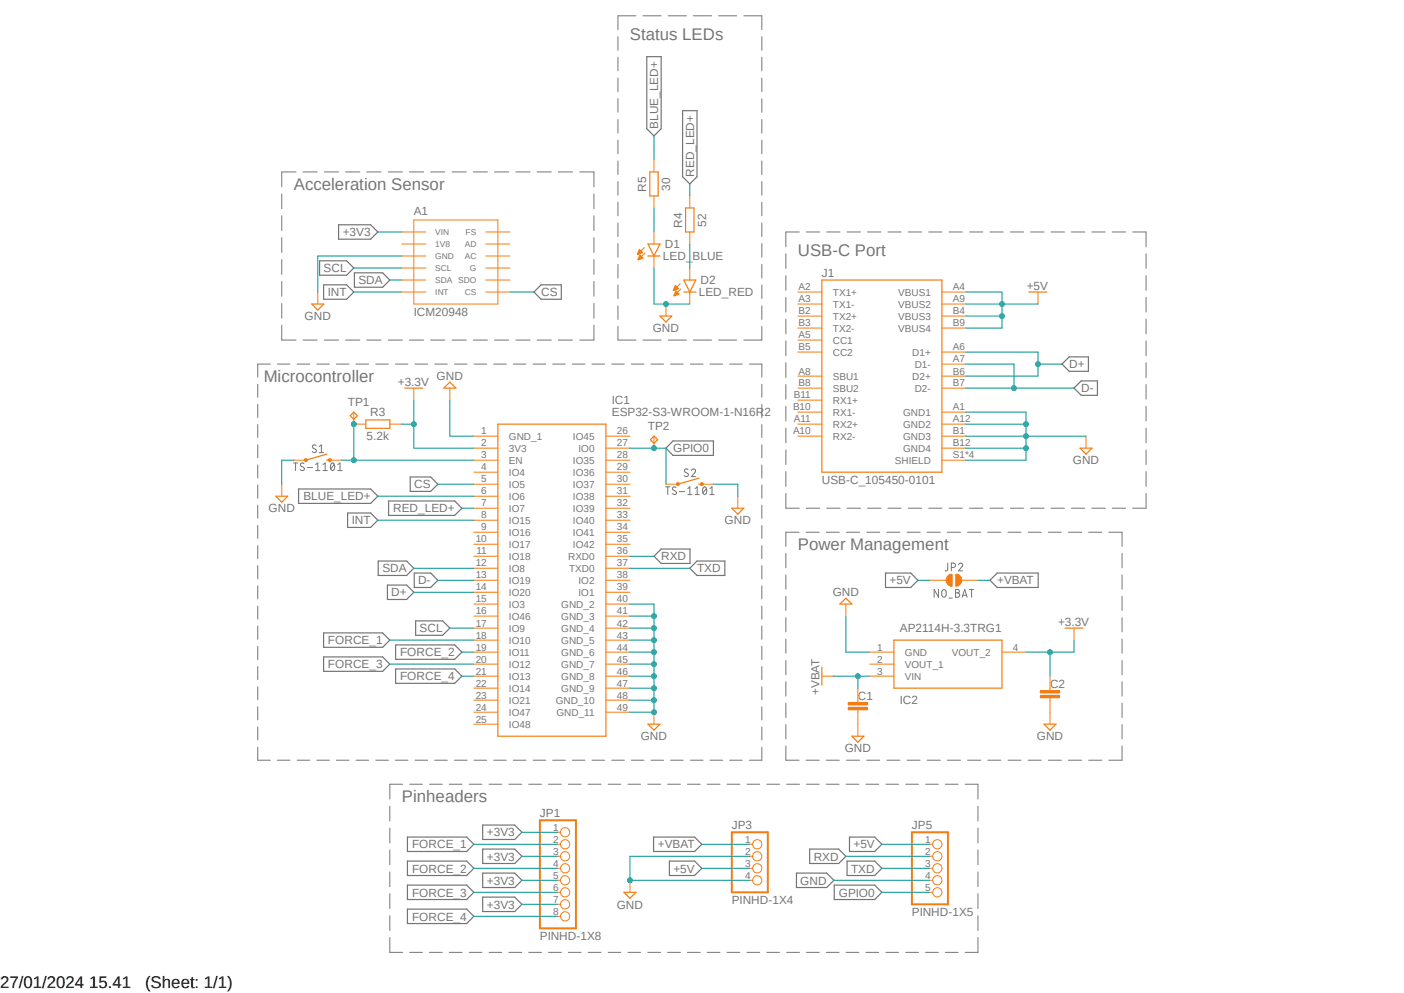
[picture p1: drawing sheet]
<svg xmlns="http://www.w3.org/2000/svg" width="297mm" height="210mm" viewBox="0 0 297 210" stroke-linecap="round" stroke-linejoin="round" font-family="sans-serif">
<path d="M54.4 3.3l188.2 198.2M242.6 3.3l-188.2 198.2" fill="none" stroke="#fff" stroke-width=".21"/>
<g fill="none" stroke="#757575" stroke-width=".21">
<path d="M130.7 7.7v2.9M130.7 12.1v2.9M130.7 16.5v2.9M134.5 3.3h-3.8v3M136 3.3h3.9M141.4 3.3h3.8M146.7 3.3h3.8M152 3.3h3.8M157.4 3.3h3.8v3M161.2 7.7v2.9M161.2 12.1v2.9M161.2 16.5v2.9"/>
<path d="M62.6 36.4h-3v3.1M64.1 36.4h3M68.6 36.4h3M73.1 36.4h3M77.6 36.4h3M82.1 36.4h3M86.6 36.4h3M91.1 36.4h3M95.6 36.4h3M100.1 36.4h3M104.6 36.4h3M109.1 36.4h3"/>
<path d="M113.6 36.4h3M118.1 36.4h3M122.6 36.4h3v3.1M130.7 20.9v2.8M130.7 25.3v2.9M130.7 29.6v2.9M130.7 34v2.9M130.7 38.4v2.9M161.2 20.9v2.8M161.2 25.3v2.9M161.2 29.6v2.9M161.2 34v2.9"/>
<path d="M161.2 38.4v2.9M59.6 41v3.2M59.6 45.6v3.2M59.6 50.2v3.2M59.6 54.9v3.1M59.6 59.5v3.2M125.6 41v3.2M125.6 45.6v3.2M125.6 50.2v3.2M125.6 54.9v3.1M125.6 59.5v3.2M130.7 42.8v2.8"/>
<path d="M130.7 47.2v2.8M130.7 51.5v2.9M130.7 55.9v2.9M161.2 42.8v2.8M161.2 47.2v2.8M161.2 51.5v2.9M161.2 55.9v2.9M166.2 53.7v3.1M166.2 58.3v3.1M169.1 49.1h-2.9v3.1M170.6 49.1h2.8M174.9 49.1h2.8"/>
<path d="M179.2 49.1h2.8M183.5 49.1h2.9M187.8 49.1h2.8M192.2 49.1h2.7M196.5 49.1h2.8M200.8 49.1h2.8M205.1 49.1h2.8M209.4 49.1h2.8M213.7 49.1h2.8M218 49.1h2.9M222.3 49.1h2.9M226.7 49.1h2.8"/>
<path d="M231 49.1h2.8M235.3 49.1h2.8M239.6 49.1h2.8v3.1M242.4 53.7v3.1M242.4 58.3v3.1M57.2 77h-2.7v2.8M58.7 77h2.6M59.6 64.2v3.1M59.6 68.8v3.1h3M62.9 77h2.6M64.1 71.9h3M67 77h2.7"/>
<path d="M68.6 71.9h3M71.2 77h2.6M73.1 71.9h3M75.3 77h2.7M77.6 71.9h3M79.5 77h2.7M82.1 71.9h3M83.7 77h2.6M86.6 71.9h3M87.8 77h2.7M91.1 71.9h3M91.9 77h2.7"/>
<path d="M95.6 71.9h3M96.1 77h2.7M100.1 71.9h3M100.3 77h2.7M104.4 77h2.7M104.6 71.9h3M108.6 77h2.7M109.1 71.9h3M112.8 77h2.6M113.6 71.9h3M116.9 77h2.7M118.1 71.9h3"/>
<path d="M121.1 77h2.6M125.2 77h2.7M125.6 68.8v3.1h-3M125.6 64.2v3.1M129.4 77h2.7M130.7 69v2.9h3.8M130.7 60.3v2.9M130.7 64.7v2.9M133.6 77h2.6M136 71.9h3.9M137.7 77h2.7M141.4 71.9h3.8"/>
<path d="M141.9 77h2.6M146 77h2.7M146.7 71.9h3.8M150.2 77h2.7M152 71.9h3.8M154.3 77h2.7M158.5 77h2.7v2.8M161.2 69v2.9h-3.8M161.2 60.3v2.9M161.2 64.7v2.9M166.2 62.9v3.1M166.2 67.5v3.1"/>
<path d="M166.2 72.1v3.1M166.2 76.7v3.1M242.4 62.9v3.1M242.4 67.5v3.1M242.4 72.1v3.1M242.4 76.7v3.1M54.5 81.3v2.7M54.5 85.5v2.8M54.5 89.8v2.7M54.5 94.1v2.7M54.5 98.3v2.8M62.1 97.9h.9"/>
<path d="M62.5 97.9v1.6M64.3 98l-.2-.1a.4 .4 0 0 0-.5 .2 .4 .4 0 0 0 .1 .5l.5 .2a.37 .37 0 0 1 .2 .4 .37 .37 0 0 1-.3 .3l-.6-.2M65 98.9h1.1M66.8 98.3l.4-.4v1.6M66.8 99.5h.9M66.8 94.2l-.2-.1a.39 .39 0 0 0-.5 .2 .39 .39 0 0 0 .2 .5l.5 .2a.37 .37 0 0 1 .1 .5 .37 .37 0 0 1-.4 .2l-.5-.2M67.5 94.4l.5-.3v1.6M67.5 95.7h1M68.3 99.5h1M68.3 98.3l.5-.4v1.6M70.1 98l.3-.1a.93 .93 0 0 1 0 1.6 1.02 1.02 0 0 1-.3-1.5zM70.7 98.3l-.7 .8"/>
<path d="M71.5 99.5h.9M71.5 98.3l.4-.4v1.6M145.5 99.3l-.1-.1a.4 .4 0 0 0-.6 .1 .4 .4 0 0 0 .1 .6l.6 .2a.37 .37 0 0 1 .1 .4 .37 .37 0 0 1-.3 .3l-.6-.2M146.3 99.5a.44 .44 0 0 1 .6-.3 .44 .44 0 0 1 .1 .7l-.7 .9h.9M161.2 81.3v2.7M161.2 85.5v2.8M161.2 89.8v2.7M161.2 94.1v2.7M161.2 98.3v2.8M166.2 81.3v3.1M166.2 85.9v3.1M166.2 90.6v3"/>
<path d="M166.2 95.2v3.1M166.2 99.7v3.2M242.4 81.3v3.1M242.4 85.9v3.1M242.4 90.6v3M242.4 95.2v3.1M242.4 99.7v3.2M54.5 102.6v2.8M54.5 106.8v2.8M54.5 111.1v2.8M54.5 115.4v2.8M54.5 119.6v2.8"/>
<path d="M140.8 103h.9M141.3 103v1.6M143 103.1a.38 .38 0 0 0-.6 0 .38 .38 0 0 0 .1 .5l.5 .5v.3a.55 .55 0 0 1-.8 0M143.7 104h1.1M145.5 103.3l.4-.3v1.6M145.5 104.6h.9M147.1 104.6h.9M147.1 103.3l.4-.3v1.6M148.9 103h.2a.96 .96 0 0 1 0 1.6 .98 .98 0 0 1-.2-1.6zM149.4 103.3l-.7 .9M150.2 104.6h.9M150.2 103.3l.4-.3v1.6"/>
<path d="M161.2 102.6v2.8M161.2 106.8v2.8M161.2 111.1v2.8M161.2 115.4v2.8M161.2 119.6v2.8M166.2 104.4v3.1h2.9M166.2 117.1v3M169 112.6h-2.8v3M170.5 112.6h2.8M170.6 107.5h2.8M174.8 112.6h2.7M174.9 107.5h2.8"/>
<path d="M179.1 112.6h2.7M179.2 107.5h2.8M183.3 112.6h2.8M183.5 107.5h2.9M187.6 112.6h2.8M187.8 107.5h2.8M191.9 112.6h2.7M192.2 107.5h2.7M196.1 112.6h2.8M196.5 107.5h2.8M200.4 112.6h2.8M200.5 119.1v1.3a.4 .4 0 0 1-.6 .3"/>
<path d="M200.8 107.5h2.8M202.8 119.5a.43 .43 0 0 1 .6-.4 .43 .43 0 0 1 .1 .7l-.7 .9h.9M204.7 112.6h2.8M205.1 107.5h2.8M209 112.6h2.7M209.4 107.5h2.8M213.2 112.6h2.8M213.7 107.5h2.8M217.5 112.6h2.8M218 107.5h2.9M221.8 112.6h2.7M222.3 107.5h2.9"/>
<path d="M226 112.6h2.8M226.7 107.5h2.8M230.3 112.6h2.8M231 107.5h2.8M234.6 112.6h2.8v3M235.3 107.5h2.8M237.4 117.1v3M242.4 104.4v3.1h-2.8M54.5 123.9v2.8M54.5 128.2v2.7M54.5 132.4v2.8M54.5 136.7v2.8"/>
<path d="M161.2 123.9v2.8M161.2 128.2v2.7M161.2 132.4v2.8M161.2 136.7v2.8M166.2 121.6v3M166.2 126.1v3M166.2 130.6v3M166.2 135.2v3M166.2 139.7v3M198.5 124.7v1.6l-.9-1.6v1.6M199.5 124.8a.47 .47 0 0 1 .7 .3v.8a.47 .47 0 0 1-.5 .4 .47 .47 0 0 1-.5-.4v-.8zM200.7 126.5h.8"/>
<path d="M201.3 120h.4a.47 .47 0 0 0 .5-.5 .47 .47 0 0 0-.5-.4h-.4v1.6M202.1 124.7h.5a.36 .36 0 0 1 .3 .3 .36 .36 0 0 1-.3 .4 .47 .47 0 0 1 .4 .5 .47 .47 0 0 1-.4 .4h-.5zM202.1 125.4h.5M203.5 126.3l.6-1.6 .5 1.6M203.7 125.9h.8M205.1 124.7h.9M205.5 124.7v1.6M237.4 121.6v3M237.4 126.1v3M237.4 130.6v3M237.4 135.2v3M237.4 139.7v3"/>
<path d="M54.5 158v2.8h2.7M54.5 141v2.7M54.5 145.2v2.8M54.5 149.5v2.8M54.5 153.8v2.7M161.2 141v2.7M161.2 145.2v2.8M161.2 149.5v2.8M161.2 153.8v2.7M161.2 158v2.8h-2.7M166.2 144.2v3M166.2 148.7v3.1"/>
<path d="M166.2 153.2v3.1M166.2 157.8v3h2.8M237.4 157.8v3h-2.8M237.4 144.2v3M237.4 148.7v3.1M237.4 153.2v3.1M58.7 160.8h2.6M62.9 160.8h2.6M67 160.8h2.7M71.2 160.8h2.6M75.3 160.8h2.7M79.5 160.8h2.7"/>
<path d="M82.5 170.5v3.2M82.5 175.1v3.2M82.5 179.7v3.2M83.7 160.8h2.6M85.2 165.9h-2.7v3.1M86.7 165.9h2.7M87.8 160.8h2.7M90.8 165.9h2.8M91.9 160.8h2.7M95 165.9h2.7M96.1 160.8h2.7M99.3 165.9h2.6"/>
<path d="M100.3 160.8h2.7M103.5 165.9h2.6M104.4 160.8h2.7M107.7 165.9h2.7M108.6 160.8h2.7M111.8 165.9h2.8M112.8 160.8h2.6M116 165.9h2.7M116.9 160.8h2.7M120.2 165.9h2.7M121.1 160.8h2.6M124.4 165.9h2.7"/>
<path d="M125.2 160.8h2.7M128.7 165.9h2.6M129.4 160.8h2.7M132.8 165.9h2.7M133.6 160.8h2.6M137 165.9h2.7M137.7 160.8h2.7M141.2 165.9h2.7M141.9 160.8h2.6M145.4 165.9h2.7M146 160.8h2.7M149.6 165.9h2.7"/>
<path d="M150.2 160.8h2.7M153.8 165.9h2.7M154.3 160.8h2.7M158 165.9h2.7M162.2 165.9h2.7M166.4 165.9h2.7M170.5 160.8h2.8M170.6 165.9h2.7M174.8 160.8h2.7M174.8 165.9h2.7M179 165.9h2.7M179.1 160.8h2.7"/>
<path d="M183.2 165.9h2.7M183.3 160.8h2.8M187.4 165.9h2.7M187.6 160.8h2.8M191.6 165.9h2.7M191.9 160.8h2.7M195.8 165.9h2.7M196.1 160.8h2.8M200 165.9h2.7M200.4 160.8h2.8M204.2 165.9h2.7v3.1M204.7 160.8h2.8"/>
<path d="M206.9 170.5v3.2M206.9 175.1v3.2M206.9 179.7v3.2M209 160.8h2.7M213.2 160.8h2.8M217.5 160.8h2.8M221.8 160.8h2.7M226 160.8h2.8M230.3 160.8h2.8M82.5 198.3v3.1h2.7M82.5 184.4v3.1M82.5 189v3.2"/>
<path d="M82.5 193.7v3.1M206.9 198.3v3.1h-2.7M206.9 184.4v3.1M206.9 189v3.2M206.9 193.7v3.1M86.7 201.4h2.7M90.8 201.4h2.8M95 201.4h2.7M99.3 201.4h2.6M103.5 201.4h2.6M107.7 201.4h2.7M111.8 201.4h2.8"/>
<path d="M116 201.4h2.7M120.2 201.4h2.7M124.4 201.4h2.7M128.7 201.4h2.6M132.8 201.4h2.7M137 201.4h2.7M141.2 201.4h2.7M145.4 201.4h2.7M149.6 201.4h2.7M153.8 201.4h2.7M158 201.4h2.7M162.2 201.4h2.7"/>
<path d="M166.4 201.4h2.7M170.6 201.4h2.7M174.8 201.4h2.7M179 201.4h2.7M183.2 201.4h2.7M187.4 201.4h2.7M191.6 201.4h2.7M195.8 201.4h2.7M200 201.4h2.7"/>
</g>
<g fill="none" stroke="#757575" stroke-width=".25">
<path d="M136.8 12h3.1v15.2l-1.6 1.5-1.5-1.5zM144.4 23.4h3v14l-1.5 1.5-1.5-1.5zM67.6 55.2h5.7l1.5 1.5-1.5 1.5h-5.7zM71.6 47.5h6.8l1.5 1.6-1.5 1.5h-6.8zM75 57.7h5.9l1.6 1.5-1.6 1.5h-5.9zM68.5 60.2h4.8l1.5 1.6-1.5 1.5h-4.8zM112.9 61.8l1.6-1.6h4.2v3.1h-4.2zM224.7 77l1.5-1.5h4.1v3h-4.1zM142.4 93.3h8.5v3h-8.5l-1.5-1.5zM227.2 82.1l1.5-1.5h3.5v3h-3.5zM63.2 103.4h15.2l1.5 1.5-1.5 1.6h-15.2zM73.5 108.5h4.9l1.5 1.5-1.5 1.5h-4.9z"/>
<path d="M80 118.7h6l1.5 1.5-1.5 1.5h-6zM82.2 106h14l1.5 1.5-1.5 1.5h-14zM86.8 100.9h4.3l1.5 1.5-1.5 1.5h-4.3zM138.3 117.6l1.6-1.5h6.1v3.1h-6.1zM68.5 133.9h12.4l1.6 1.5-1.6 1.5h-12.4zM68.5 138.9h12.4l1.6 1.6-1.6 1.5h-12.4zM82 123.7h4l1.5 1.6-1.5 1.5h-4zM83.7 136.4h12.5l1.5 1.5-1.5 1.5h-12.5zM87.6 121.2h3.5l1.5 1.5-1.5 1.5h-3.5zM87.9 131.3h5.7l1.6 1.5-1.6 1.6h-5.7zM145.9 120.2l1.5-1.5h5.9v3h-5.9zM187.3 121.2h5.4l1.5 1.5-1.5 1.5h-5.4z"/>
<path d="M209.4 122.7l1.5-1.5h8.7v3h-8.7zM83.7 141.5h12.5l1.5 1.5-1.5 1.5h-12.5zM86.2 177h12.5l1.5 1.6-1.5 1.5h-12.5zM102.1 179.6h6.8l1.5 1.5-1.5 1.5h-6.8zM102.1 174.5h6.8l1.5 1.5-1.5 1.5h-6.8zM138.3 177h8.6l1.6 1.6-1.6 1.5h-8.6zM171.3 179.6h6.1l1.5 1.5-1.5 1.5h-6.1zM179.7 177h5.3l1.6 1.6-1.6 1.5h-5.3zM86.2 182.1h12.5l1.5 1.5-1.5 1.6h-12.5zM86.2 187.2h12.5l1.5 1.5-1.5 1.5h-12.5zM86.2 192.3h12.5l1.5 1.5-1.5 1.5h-12.5zM102.1 184.7h6.8l1.5 1.5-1.5 1.5h-6.8z"/>
<path d="M102.1 189.7h6.8l1.5 1.6-1.5 1.5h-6.8zM141.6 182.1h5.3l1.6 1.5-1.6 1.6h-5.3zM168.5 184.7h6.4l1.5 1.5-1.5 1.5h-6.4zM176.5 187.2h8.5l1.6 1.5-1.6 1.5h-8.5zM179.2 182.1h5.8l1.6 1.5-1.6 1.6h-5.8z"/>
</g>
<path d="M217.7 61.8h3.8M69.1 97.3h.7M69.1 96.1l-4.4 1.2M85.6 82.1h3.9M95.2 80.8l1.2 1.3h-2.5zM105.3 89.7h22.9v66h-22.9zM228.5 94.8h2.5l-1.3 1.3zM177.7 127.8l1.2-1.3 1.3 1.3zM189.1 135.4h22.9v10.1h-22.9zM225.3 132.8h3.8M137.1 153.2h2.5l-1.3 1.2zM173.9 141.1v3.8" fill="none" stroke="#f57c10" stroke-width=".25"/>
<g fill="none" stroke="#f57c10" stroke-width=".21">
<path d="M219.6 61.8v2.5M87.5 82.1v2.5M95.2 82.1v2.5M100.2 92.2h5.1M100.2 94.8h5.1M100.2 97.3h5.1M100.2 99.9h5.1M128.2 92.2h5.1M128.2 94.8h5.1M128.2 97.3h5.1M128.2 99.9h5.1M229.7 92.2v2.6"/>
<path d="M100.2 102.4h5.1M100.2 104.9h5.1M100.2 107.5h5.1M100.2 110h5.1M100.2 112.6h5.1M100.2 115.1h5.1M100.2 117.6h5.1M128.2 102.4h5.1M128.2 104.9h5.1M128.2 107.5h5.1M128.2 110h5.1M128.2 112.6h5.1"/>
<path d="M128.2 115.1h5.1M128.2 117.6h5.1M100.2 120.2h5.1M100.2 122.7h5.1M100.2 125.3h5.1M100.2 127.8h5.1M100.2 130.3h5.1M100.2 132.8h5.1M100.2 135.4h5.1M100.2 137.9h5.1M128.2 120.2h5.1M128.2 122.7h5.1"/>
<path d="M128.2 125.3h5.1M128.2 127.8h5.1M128.2 130.3h5.1M128.2 132.8h5.1M128.2 135.4h5.1M128.2 137.9h5.1M178.9 127.8v2.5M184 137.9h5.1M212 137.9h5M227.2 132.8v2.6M100.2 140.5h5.1M100.2 143h5.1"/>
<path d="M100.2 145.5h5.1M100.2 148.1h5.1M100.2 150.6h5.1M100.2 153.2h5.1M128.2 140.5h5.1M128.2 143h5.1M128.2 145.5h5.1M128.2 148.1h5.1M128.2 150.6h5.1M138.3 150.6v2.6M173.9 143h2.5M184 140.5h5.1"/>
<path d="M184 143h5.1"/>
</g>
<path d="M64.5 97.1h.4v.4l-.2 .2-.2-.2-.2-.2z" fill-rule="evenodd" fill="#f57c10"/>
<path d="M64.5 97.1h.4v.4l-.2 .2-.2-.2-.2-.2z" fill="none" stroke="#f57c10" stroke-width=".21"/>
<path d="M69.6 97.1h.4v.4l-.2 .2-.2-.2-.2-.2z" fill-rule="evenodd" fill="#f57c10"/>
<path d="M62.1 97.3h2.6M69.6 97.1h.4v.4l-.2 .2-.2-.2-.2-.2zM69.8 97.3h2.5M74.8 89.7h2.6M82.5 89.7h2.5M59.6 102.4v2.5" fill="none" stroke="#f57c10" stroke-width=".21"/>
<path d="M77.4 88.8h5.1v1.8h-5.1zM58.3 104.9h2.6l-1.3 1.3z" fill="none" stroke="#f57c10" stroke-width=".25"/>
<path d="M179.5 149.6h4v.5h-4z" fill-rule="evenodd" fill="#f57c10"/>
<path d="M179.5 149.6h4v.5h-4z" fill="none" stroke="#f57c10" stroke-width=".21"/>
<path d="M179.5 148.6h4v.5h-4z" fill-rule="evenodd" fill="#f57c10"/>
<path d="M179.5 148.6h4v.5h-4zM181.5 145.5v3.1M181.5 150.1v3.1" fill="none" stroke="#f57c10" stroke-width=".21"/>
<path d="M220.1 147.1h4.1v.5h-4.1z" fill-rule="evenodd" fill="#f57c10"/>
<path d="M220.1 147.1h4.1v.5h-4.1z" fill="none" stroke="#f57c10" stroke-width=".21"/>
<path d="M220.1 146h4.1v.6h-4.1z" fill-rule="evenodd" fill="#f57c10"/>
<g fill="none" stroke="#f57c10" stroke-width=".21">
<path d="M181.5 153.2v2.5M220.1 146h4.1v.6h-4.1zM222.1 143v3M222.1 147.6v5.6M158.6 178.6h.6M133.3 186.2v2.5M158.6 181.1h.6M158.6 183.6h.6M158.6 186.2h.6"/>
<circle cx="160.2" cy="178.6" r=".98"/>
<circle cx="160.2" cy="186.2" r=".98"/>
<circle cx="160.2" cy="183.6" r=".98"/>
<circle cx="160.2" cy="181.1" r=".98"/>
</g>
<path d="M180.2 155.7h2.6l-1.3 1.3zM220.9 153.2h2.5l-1.3 1.2zM132 188.7h2.5l-1.2 1.3z" fill="none" stroke="#f57c10" stroke-width=".25"/>
<path d="M154.8 176h7.6v12.7h-7.6z" fill="none" stroke="#f57c10" stroke-width=".42"/>
<path d="M202.2 121.5a1.27 1.27 0 0 1 1.3 1.2 1.27 1.27 0 0 1-1.3 1.3z" fill-rule="evenodd" fill="#f57c10"/>
<path d="M202.2 121.5a1.27 1.27 0 0 1 1.3 1.2 1.27 1.27 0 0 1-1.3 1.3z" fill="none" stroke="#f57c10" stroke-width=".21"/>
<path d="M200.5 121.8l.3-.3h.6v2.5a1.28 1.28 0 0 1-1.2-.8 1.28 1.28 0 0 1 .3-1.4z" fill-rule="evenodd" fill="#f57c10"/>
<g fill="none" stroke="#f57c10" stroke-width=".21">
<path d="M136.3 52.4l-1.4 1.4M136.4 53.5l-1.4 1.4M138.3 49.1v2.5M138.3 54.1v2.6M168.8 61.8h5.1M168.8 64.3h5.1M168.8 71.9h5.1M168.8 74.5h5.1M168.8 79.5h5.1M168.8 66.8h5.1M168.8 69.4h5.1M199.3 61.8h5"/>
<path d="M199.3 64.3h5M199.3 74.5h5M199.3 77h5M199.3 79.5h5M199.3 66.8h5M199.3 69.4h5M168.8 87.2h5.1M168.8 92.2h5.1M168.8 89.7h5.1M168.8 82.1h5.1M168.8 84.6h5.1M199.3 87.2h5"/>
<path d="M199.3 92.2h5M199.3 89.7h5M199.3 94.8h5M199.3 82.1h5M199.3 97.3h5M196.7 122.7h3.5M200.5 121.8l.3-.3h.6v2.5a1.28 1.28 0 0 1-1.2-.8 1.28 1.28 0 0 1 .3-1.4zM203.5 122.7h3.4M196.7 178.6h.6M196.7 181.1h.6M196.7 183.6h.6M196.7 186.2h.6"/>
<path d="M196.7 188.7h.6"/>
<circle cx="198.3" cy="178.6" r=".98"/>
<circle cx="198.3" cy="183.6" r=".98"/>
<circle cx="198.3" cy="186.2" r=".98"/>
<circle cx="198.3" cy="188.7" r=".98"/>
<circle cx="198.3" cy="181.1" r=".98"/>
</g>
<path d="M192.9 176h7.6v15.3h-7.6z" fill="none" stroke="#f57c10" stroke-width=".42"/>
<path d="M137.1 51.6h2.5l-1.3 2.5zM137.1 54.1h2.5M173.9 59.2h25.4v40.7h-25.4z" fill="none" stroke="#f57c10" stroke-width=".25"/>
<path d="M135.3 52.7l.6 .7-1 .4z" fill-rule="evenodd" fill="#f57c10"/>
<path d="M135.3 52.7l.6 .7-1 .4z" fill="none" stroke="#f57c10" stroke-width=".21"/>
<path d="M135.4 53.9l.7 .7-1.1 .4-.1-.1z" fill-rule="evenodd" fill="#f57c10"/>
<path d="M135.4 53.9l.7 .7-1.1 .4-.1-.1zM143.9 60l-1.4 1.4M145.9 56.7v2.5M144 61.1l-1.4 1.4M145.9 61.8v2.5" fill="none" stroke="#f57c10" stroke-width=".21"/>
<path d="M144.7 59.2h2.5l-1.3 2.6zM144.7 61.8h2.5" fill="none" stroke="#f57c10" stroke-width=".25"/>
<path d="M142.9 60.4l.7 .6-1.1 .5-.1-.1z" fill-rule="evenodd" fill="#f57c10"/>
<path d="M142.9 60.4l.7 .6-1.1 .5-.1-.1z" fill="none" stroke="#f57c10" stroke-width=".21"/>
<path d="M143 61.5l.7 .7-1.1 .4-.1-.1z" fill-rule="evenodd" fill="#f57c10"/>
<path d="M138.3 33.8v2.6M138.3 41.4v2.6M145.9 41.4v2.6M145.9 49.1v2.5M140.9 64.3v2.5M143 61.5l.7 .7-1.1 .4-.1-.1z" fill="none" stroke="#f57c10" stroke-width=".21"/>
<path d="M137.5 36.4h1.7v5h-1.7zM145 44h1.8v5.1h-1.8zM139.6 66.8h2.5l-1.2 1.3zM147.8 102.4h.7M147.8 101.1l-4.4 1.3" fill="none" stroke="#f57c10" stroke-width=".25"/>
<path d="M143.2 102.2h.4v.4h-.4z" fill-rule="evenodd" fill="#f57c10"/>
<path d="M143.2 102.2h.4v.4h-.4z" fill="none" stroke="#f57c10" stroke-width=".21"/>
<path d="M148.3 102.2h.4v.4h-.4z" fill-rule="evenodd" fill="#f57c10"/>
<g fill="none" stroke="#f57c10" stroke-width=".21">
<path d="M85 49.1h5.1M85 51.6h5.1M85 54.1h5.1M85 56.7h5.1M85 59.2h5.1M87.5 46.5h17.8v17.8h-17.8zM102.8 49.1h5.1M102.8 51.6h5.1M102.8 54.1h5.1M102.8 56.7h5.1M102.8 59.2h5.1M67.2 61.8v2.5"/>
<path d="M85 61.8h5.1M102.8 61.8h5.1M74.8 87.2v2.5M138.3 92.2v2.6M140.9 102.4h2.5M148.3 102.2h.4v.4h-.4zM148.5 102.4h2.5M156.1 104.9v2.6M118 176h.6M118 178.6h.6M118 181.1h.6M118 183.6h.6"/>
<path d="M118 186.2h.6M118 188.7h.6M118 191.3h.6M118 193.8h.6"/>
<circle cx="119.5" cy="176" r=".98"/>
<circle cx="119.5" cy="178.6" r=".98"/>
<circle cx="119.5" cy="181.1" r=".98"/>
<circle cx="119.5" cy="183.6" r=".98"/>
<circle cx="119.5" cy="186.2" r=".98"/>
<circle cx="119.5" cy="193.8" r=".98"/>
<circle cx="119.5" cy="188.7" r=".98"/>
<circle cx="119.5" cy="191.3" r=".98"/>
</g>
<path d="M66 64.3h2.5l-1.3 1.3zM74.8 87.2l.8 .7-.8 .8-.7-.8zM137.6 93l.7-.8 .8 .8-.8 .8zM154.8 107.5h2.6l-1.3 1.3z" fill="none" stroke="#f57c10" stroke-width=".25"/>
<path d="M114.2 173.5h7.6v22.8h-7.6z" fill="none" stroke="#f57c10" stroke-width=".42"/>
<path d="M204.3 74.5h15.3v5h-15.3" fill="none" stroke="#009292" stroke-width=".21"/>
<circle cx="219.6" cy="77" r=".51" fill="#009292"/>
<g fill="none" stroke="#009292" stroke-width=".21">
<path d="M204.3 77h10.2v5.1M219.6 77h5.1M204.3 82.1h22.9M87.5 125.3h12.7"/>
<circle cx="219.6" cy="77" r=".51"/>
</g>
<circle cx="214.5" cy="82.1" r=".51" fill="#009292"/>
<g fill="none" stroke="#009292" stroke-width=".21">
<path d="M204.3 87.2h12.7v7.6h-12.7M204.3 89.7h12.7M92.6 122.7h7.6"/>
<circle cx="214.5" cy="82.1" r=".51"/>
</g>
<circle cx="217" cy="89.7" r=".51" fill="#009292"/>
<g fill="none" stroke="#009292" stroke-width=".21">
<path d="M204.3 92.2h12.7"/>
<circle cx="217" cy="89.7" r=".51"/>
</g>
<circle cx="217" cy="92.2" r=".51" fill="#009292"/>
<g fill="none" stroke="#009292" stroke-width=".21">
<path d="M217 92.2h12.7M217 94.8v2.5h-12.7"/>
<circle cx="217" cy="92.2" r=".51"/>
</g>
<circle cx="217" cy="94.8" r=".51" fill="#009292"/>
<g fill="none" stroke="#009292" stroke-width=".21">
<path d="M133.3 127.8h5v22.8h-5M133.3 137.9h5M133.3 135.4h5M133.3 132.8h5M133.3 130.3h5M133.3 148.1h5M133.3 145.5h5M133.3 143h5M133.3 140.5h5"/>
<circle cx="217" cy="94.8" r=".51"/>
</g>
<circle cx="138.3" cy="130.3" r=".51" fill="#009292"/>
<circle cx="138.3" cy="130.3" r=".51" fill="none" stroke="#009292" stroke-width=".21"/>
<circle cx="138.3" cy="132.8" r=".51" fill="#009292"/>
<circle cx="138.3" cy="132.8" r=".51" fill="none" stroke="#009292" stroke-width=".21"/>
<circle cx="138.3" cy="135.4" r=".51" fill="#009292"/>
<circle cx="138.3" cy="135.4" r=".51" fill="none" stroke="#009292" stroke-width=".21"/>
<circle cx="138.3" cy="137.9" r=".51" fill="#009292"/>
<circle cx="138.3" cy="137.9" r=".51" fill="none" stroke="#009292" stroke-width=".21"/>
<circle cx="138.3" cy="140.5" r=".51" fill="#009292"/>
<circle cx="138.3" cy="140.5" r=".51" fill="none" stroke="#009292" stroke-width=".21"/>
<circle cx="138.3" cy="143" r=".51" fill="#009292"/>
<circle cx="138.3" cy="143" r=".51" fill="none" stroke="#009292" stroke-width=".21"/>
<circle cx="138.3" cy="145.5" r=".51" fill="#009292"/>
<circle cx="138.3" cy="145.5" r=".51" fill="none" stroke="#009292" stroke-width=".21"/>
<circle cx="138.3" cy="148.1" r=".51" fill="#009292"/>
<circle cx="138.3" cy="148.1" r=".51" fill="none" stroke="#009292" stroke-width=".21"/>
<circle cx="138.3" cy="150.6" r=".51" fill="#009292"/>
<g fill="none" stroke="#009292" stroke-width=".21">
<path d="M62.1 97.3h-2.5v5.1M95.2 84.6v7.6h5M178.9 130.3v7.6h5.1M158.6 181.1h-25.3v5.1h25.3M176.4 186.2h20.3"/>
<circle cx="138.3" cy="150.6" r=".51"/>
</g>
<circle cx="133.3" cy="186.2" r=".51" fill="#009292"/>
<g fill="none" stroke="#009292" stroke-width=".21">
<path d="M138.3 56.7v7.6h7.6"/>
<circle cx="133.3" cy="186.2" r=".51"/>
</g>
<circle cx="140.9" cy="64.3" r=".51" fill="#009292"/>
<g fill="none" stroke="#009292" stroke-width=".21">
<path d="M85 54.1h-17.8v7.7M204.3 61.8h7.7v7.6h-7.7M204.3 66.8h7.7M151 102.4h5.1v2.5"/>
<circle cx="140.9" cy="64.3" r=".51"/>
</g>
<circle cx="212" cy="66.8" r=".51" fill="#009292"/>
<g fill="none" stroke="#009292" stroke-width=".21">
<path d="M204.3 64.3h7.7"/>
<circle cx="212" cy="66.8" r=".51"/>
</g>
<circle cx="212" cy="64.3" r=".51" fill="#009292"/>
<g fill="none" stroke="#009292" stroke-width=".21">
<path d="M212 64.3h7.6M194.2 122.7h2.5M222.1 137.9v5.1M227.2 135.4v2.5h-10.2M186.6 178.6h10.1M148.5 183.6h10.1"/>
<circle cx="212" cy="64.3" r=".51"/>
</g>
<circle cx="222.1" cy="137.9" r=".51" fill="#009292"/>
<g fill="none" stroke="#009292" stroke-width=".21">
<path d="M85 89.7h2.5M87.5 84.6v10.2h12.7"/>
<circle cx="222.1" cy="137.9" r=".51"/>
</g>
<circle cx="87.5" cy="89.7" r=".51" fill="#009292"/>
<g fill="none" stroke="#009292" stroke-width=".21">
<path d="M133.3 94.8h7.6v7.6M133.3 117.6h5M133.3 120.2h12.6M178.9 181.1h17.8M186.6 183.6h10.1M186.6 188.7h10.1"/>
<circle cx="87.5" cy="89.7" r=".51"/>
</g>
<circle cx="138.3" cy="94.8" r=".51" fill="#009292"/>
<g fill="none" stroke="#009292" stroke-width=".21">
<path d="M72.3 97.3h27.9M74.8 89.7v7.6"/>
<circle cx="138.3" cy="94.8" r=".51"/>
</g>
<circle cx="74.8" cy="97.3" r=".51" fill="#009292"/>
<circle cx="74.8" cy="97.3" r=".51" fill="none" stroke="#009292" stroke-width=".21"/>
<circle cx="74.8" cy="89.7" r=".51" fill="#009292"/>
<g fill="none" stroke="#009292" stroke-width=".21">
<path d="M176.4 143h7.6M181.5 143v2.5M148.5 178.6h10.1"/>
<circle cx="74.8" cy="89.7" r=".51"/>
</g>
<circle cx="181.5" cy="143" r=".51" fill="#009292"/>
<g fill="none" stroke="#009292" stroke-width=".21">
<path d="M138.3 28.7v5.1M145.9 38.9v2.5M74.8 56.7h10.2M79.9 49.1h5.1M82.5 59.2h2.5M138.3 44v5.1M145.9 51.6v5.1M74.8 61.8h10.2M107.9 61.8h5M79.9 104.9h20.3M79.9 110h20.3M92.6 102.4h7.6"/>
<path d="M97.7 107.5h2.5M82.5 135.4h17.7M87.5 120.2h12.7M95.2 132.8h5M97.7 137.9h2.5M206.9 122.7h2.5M82.5 140.5h17.7M97.7 143h2.5M100.2 178.6h17.8M110.4 176h7.6M100.2 183.6h17.8M100.2 188.7h17.8"/>
<path d="M100.2 193.8h17.8M110.4 181.1h7.6M110.4 186.2h7.6M110.4 191.3h7.6"/>
<circle cx="181.5" cy="143" r=".51"/>
</g>
<g font-size="3.6" fill="#757575">
<text x="133.3" y="8.4">Status LEDs</text>
<text x="62.1" y="40.2">Acceleration Sensor</text>
<text x="168.8" y="54.1">USB-C Port</text>
<text x="55.8" y="80.8">Microcontroller</text>
<text x="168.8" y="116.4">Power Management</text>
<text x="85" y="169.7">Pinheaders</text>
</g>
<g font-size="3.6">
<text x="0" y="208.9">27/01/2024 15.41</text>
<text x="30.7" y="208.9">(Sheet: 1/1)</text>
</g>
<g font-size="2.5" fill="#757575">
<text x="139.2" y="27.2" transform="rotate(-90 139.2 27.2)">BLUE_LED+</text>
<text x="136.7" y="40.5" transform="rotate(-90 136.7 40.5)">R5</text>
<text x="141.8" y="40.3" transform="rotate(-90 141.8 40.3)">30</text>
<text x="146.8" y="37.4" transform="rotate(-90 146.8 37.4)">RED_LED+</text>
<text x="87.5" y="45.5">A1</text>
<text x="149.4" y="47.9" transform="rotate(-90 149.4 47.9)">52</text>
<text x="72.5" y="50">+3V3</text>
<text x="140.6" y="52.4">D1</text>
<text x="144.3" y="48.1" transform="rotate(-90 144.3 48.1)">R4</text>
<text x="68.5" y="57.6">SCL</text>
<text x="140.3" y="54.9">LED_BLUE</text>
<text x="148.2" y="60">D2</text>
<text x="173.9" y="58.7">J1</text>
<text x="69.3" y="62.7">INT</text>
<text x="75.8" y="60.1">SDA</text>
<text x="114.5" y="62.7">CS</text>
<text x="147.8" y="62.5">LED_RED</text>
<text x="217.2" y="61.3">+5V</text>
<text x="64.4" y="67.7">GND</text>
<text x="87.5" y="66.8">ICM20948</text>
<text x="138.1" y="70.3">GND</text>
<text x="226.2" y="77.9">D+</text>
<text x="84.2" y="81.6">+3.3V</text>
<text x="92.4" y="80.4">GND</text>
<text x="228.7" y="83">D-</text>
<text x="73.6" y="85.9">TP1</text>
<text x="78.3" y="88.1">R3</text>
<text x="129.5" y="88.1">ESP32-S3-WROOM-1-N16R2</text>
<text x="129.5" y="85.5">IC1</text>
<text x="77.6" y="93.1">5.2k</text>
<text x="137.1" y="91">TP2</text>
<text x="142.4" y="95.7">GPIO0</text>
<text x="227" y="98.2">GND</text>
<text x="64.2" y="105.8">BLUE_LED+</text>
<text x="87.6" y="103.3">CS</text>
<text x="173.9" y="102.4">USB-C_105450-0101</text>
<text x="56.8" y="108.4">GND</text>
<text x="74.4" y="110.9">INT</text>
<text x="83.2" y="108.4">RED_LED+</text>
<text x="153.3" y="110.9">GND</text>
<text x="139.9" y="118.5">RXD</text>
<text x="80.9" y="121.1">SDA</text>
<text x="88.4" y="123.6">D-</text>
<text x="147.4" y="121.1">TXD</text>
<text x="188.2" y="123.6">+5V</text>
<text x="210.9" y="123.6">+VBAT</text>
<text x="82.8" y="126.2">D+</text>
<text x="176.2" y="126.2">GND</text>
<text x="69.4" y="136.3">FORCE_1</text>
<text x="88.8" y="133.7">SCL</text>
<text x="190.4" y="133.7">AP2114H-3.3TRG1</text>
<text x="223.8" y="132.3">+3.3V</text>
<text x="69.4" y="141.4">FORCE_3</text>
<text x="84.6" y="138.8">FORCE_2</text>
<text x="84.6" y="143.9">FORCE_4</text>
<text x="173.4" y="147" transform="rotate(-90 173.4 147)">+VBAT</text>
<text x="181.5" y="148.1">C1</text>
<text x="190.4" y="149">IC2</text>
<text x="222.1" y="145.5">C2</text>
<text x="135.6" y="156.6">GND</text>
<text x="178.7" y="159.1">GND</text>
<text x="219.3" y="156.6">GND</text>
<text x="114.2" y="172.8">JP1</text>
<text x="87.2" y="179.5">FORCE_1</text>
<text x="103" y="176.9">+3V3</text>
<text x="139.2" y="179.5">+VBAT</text>
<text x="154.8" y="175.4">JP3</text>
<text x="180.6" y="179.5">+5V</text>
<text x="192.9" y="175.4">JP5</text>
<text x="87.2" y="184.5">FORCE_2</text>
<text x="103" y="182">+3V3</text>
<text x="142.5" y="184.5">+5V</text>
<text x="172.1" y="182">RXD</text>
<text x="180" y="184.5">TXD</text>
<text x="87.2" y="189.6">FORCE_3</text>
<text x="103" y="187.1">+3V3</text>
<text x="154.8" y="191.3">PINHD-1X4</text>
<text x="169.3" y="187.1">GND</text>
<text x="177.5" y="189.6">GPIO0</text>
<text x="87.2" y="194.7">FORCE_4</text>
<text x="103" y="192.2">+3V3</text>
<text x="130.5" y="192.2">GND</text>
<text x="192.9" y="193.8">PINHD-1X5</text>
<text x="114.2" y="198.9">PINHD-1X8</text>
</g>
<g font-size="2.1" fill="#757575">
<text x="169" y="61.4">A2</text>
<text x="169" y="64">A3</text>
<text x="176.2" y="62.5">TX1+</text>
<text x="176.2" y="65.1">TX1-</text>
<text x="190" y="62.5">VBUS1</text>
<text x="190" y="65.1">VBUS2</text>
<text x="201.6" y="61.4">A4</text>
<text x="201.6" y="64">A9</text>
<text x="169" y="71.6">A5</text>
<text x="169" y="66.5">B2</text>
<text x="169" y="69">B3</text>
<text x="176.2" y="67.6">TX2+</text>
<text x="176.2" y="70.1">TX2-</text>
<text x="190" y="67.6">VBUS3</text>
<text x="190" y="70.1">VBUS4</text>
<text x="201.6" y="66.5">B4</text>
<text x="201.6" y="69">B9</text>
<text x="169" y="74.1">B5</text>
<text x="176.2" y="72.7">CC1</text>
<text x="176.2" y="75.2">CC2</text>
<text x="193" y="75.2">D1+</text>
<text x="193.5" y="77.8">D1-</text>
<text x="201.6" y="74.1">A6</text>
<text x="201.6" y="76.7">A7</text>
<text x="169" y="79.2">A8</text>
<text x="169" y="81.7">B8</text>
<text x="176.2" y="80.3">SBU1</text>
<text x="176.2" y="82.8">SBU2</text>
<text x="193" y="80.3">D2+</text>
<text x="193.5" y="82.8">D2-</text>
<text x="201.6" y="79.2">B6</text>
<text x="201.6" y="81.7">B7</text>
<text x="167.8" y="86.8">B10</text>
<text x="167.9" y="89.3">A11</text>
<text x="167.9" y="84.2">B11</text>
<text x="176.2" y="85.4">RX1+</text>
<text x="176.2" y="87.9">RX1-</text>
<text x="191.1" y="87.9">GND1</text>
<text x="201.6" y="86.8">A1</text>
<text x="201.6" y="89.3">A12</text>
<text x="101.8" y="91.9">1</text>
<text x="101.8" y="94.4">2</text>
<text x="107.7" y="93">GND_1</text>
<text x="107.7" y="95.5">3V3</text>
<text x="121.2" y="93">IO45</text>
<text x="122.4" y="95.5">IO0</text>
<text x="130.5" y="91.9">26</text>
<text x="130.5" y="94.4">27</text>
<text x="167.8" y="91.9">A10</text>
<text x="176.2" y="93">RX2-</text>
<text x="176.2" y="90.5">RX2+</text>
<text x="191.1" y="90.5">GND2</text>
<text x="191.1" y="93">GND3</text>
<text x="191.1" y="95.5">GND4</text>
<text x="201.6" y="91.9">B1</text>
<text x="201.6" y="94.4">B12</text>
<text x="101.8" y="96.9">3</text>
<text x="101.8" y="99.5">4</text>
<text x="107.7" y="98.1">EN</text>
<text x="107.7" y="100.6">IO4</text>
<text x="121.2" y="98.1">IO35</text>
<text x="121.2" y="100.6">IO36</text>
<text x="130.5" y="96.9">28</text>
<text x="130.5" y="99.5">29</text>
<text x="189.3" y="98.1">SHIELD</text>
<text x="201.6" y="96.9">S1*4</text>
<text x="101.8" y="102">5</text>
<text x="101.8" y="104.6">6</text>
<text x="101.8" y="107.1">7</text>
<text x="107.7" y="103.2">IO5</text>
<text x="107.7" y="105.7">IO6</text>
<text x="121.2" y="103.2">IO37</text>
<text x="121.2" y="105.7">IO38</text>
<text x="130.5" y="102">30</text>
<text x="130.5" y="104.6">31</text>
<text x="130.5" y="107.1">32</text>
<text x="101.8" y="109.6">8</text>
<text x="101.8" y="112.2">9</text>
<text x="107.7" y="108.2">IO7</text>
<text x="107.7" y="110.8">IO15</text>
<text x="107.7" y="113.3">IO16</text>
<text x="121.2" y="108.2">IO39</text>
<text x="121.2" y="110.8">IO40</text>
<text x="121.2" y="113.3">IO41</text>
<text x="130.5" y="109.6">33</text>
<text x="130.5" y="112.2">34</text>
<text x="100.6" y="114.7">10</text>
<text x="100.6" y="119.8">12</text>
<text x="100.8" y="117.3">11</text>
<text x="107.7" y="115.9">IO17</text>
<text x="107.7" y="118.4">IO18</text>
<text x="120.2" y="118.4">RXD0</text>
<text x="121.2" y="115.9">IO42</text>
<text x="130.5" y="114.7">35</text>
<text x="130.5" y="117.3">36</text>
<text x="130.5" y="119.8">37</text>
<text x="100.6" y="122.3">13</text>
<text x="100.6" y="124.9">14</text>
<text x="107.7" y="120.9">IO8</text>
<text x="107.7" y="123.5">IO19</text>
<text x="120.4" y="120.9">TXD0</text>
<text x="122.4" y="123.5">IO2</text>
<text x="130.5" y="122.3">38</text>
<text x="130.5" y="124.9">39</text>
<text x="100.6" y="127.4">15</text>
<text x="100.6" y="130">16</text>
<text x="107.7" y="126">IO20</text>
<text x="107.7" y="128.6">IO3</text>
<text x="107.7" y="131.1">IO46</text>
<text x="118.7" y="128.6">GND_2</text>
<text x="118.7" y="131.1">GND_3</text>
<text x="122.4" y="126">IO1</text>
<text x="130.5" y="127.4">40</text>
<text x="130.5" y="130">41</text>
<text x="100.6" y="132.5">17</text>
<text x="100.6" y="135">18</text>
<text x="100.6" y="137.6">19</text>
<text x="107.7" y="133.6">IO9</text>
<text x="107.7" y="136.1">IO10</text>
<text x="118.7" y="133.6">GND_4</text>
<text x="118.7" y="136.1">GND_5</text>
<text x="130.5" y="132.5">42</text>
<text x="130.5" y="135">43</text>
<text x="130.5" y="137.6">44</text>
<text x="185.6" y="137.6">1</text>
<text x="214.3" y="137.6">4</text>
<text x="100.6" y="140.1">20</text>
<text x="100.6" y="142.7">21</text>
<text x="107.7" y="138.7">IO11</text>
<text x="107.7" y="141.2">IO12</text>
<text x="107.7" y="143.8">IO13</text>
<text x="118.7" y="138.7">GND_6</text>
<text x="118.7" y="141.2">GND_7</text>
<text x="118.7" y="143.8">GND_8</text>
<text x="130.5" y="140.1">45</text>
<text x="130.5" y="142.7">46</text>
<text x="185.6" y="140.1">2</text>
<text x="185.6" y="142.7">3</text>
<text x="191.4" y="138.7">GND</text>
<text x="191.4" y="141.2">VOUT_1</text>
<text x="191.4" y="143.8">VIN</text>
<text x="201.4" y="138.7">VOUT_2</text>
<text x="100.6" y="145.2">22</text>
<text x="100.6" y="147.7">23</text>
<text x="107.7" y="146.3">IO14</text>
<text x="107.7" y="148.8">IO21</text>
<text x="117.6" y="148.8">GND_10</text>
<text x="118.7" y="146.3">GND_9</text>
<text x="130.5" y="145.2">47</text>
<text x="130.5" y="147.7">48</text>
<text x="100.6" y="150.3">24</text>
<text x="100.6" y="152.8">25</text>
<text x="107.7" y="151.4">IO47</text>
<text x="107.7" y="153.9">IO48</text>
<text x="117.7" y="151.4">GND_11</text>
<text x="130.5" y="150.3">49</text>
<text x="117.1" y="175.7">1</text>
<text x="117.1" y="178.2">2</text>
<text x="157.6" y="178.2">1</text>
<text x="195.7" y="178.2">1</text>
<text x="117.1" y="180.8">3</text>
<text x="117.1" y="183.3">4</text>
<text x="117.1" y="185.8">5</text>
<text x="157.6" y="180.8">2</text>
<text x="157.6" y="183.3">3</text>
<text x="157.6" y="185.8">4</text>
<text x="195.7" y="180.8">2</text>
<text x="195.7" y="183.3">3</text>
<text x="195.7" y="185.8">4</text>
<text x="117.1" y="188.4">6</text>
<text x="117.1" y="190.9">7</text>
<text x="195.7" y="188.4">5</text>
<text x="117.1" y="193.5">8</text>
</g>
<g font-size="1.8" fill="#757575">
<text x="92.1" y="49.7">VIN</text>
<text x="92.1" y="52.2">1V8</text>
<text x="98.3" y="52.2">AD</text>
<text x="98.5" y="49.7">FS</text>
<text x="92.1" y="54.8">GND</text>
<text x="92.1" y="57.3">SCL</text>
<text x="92.1" y="59.9">SDA SDO</text>
<text x="98.3" y="54.8">AC</text>
<text x="99.4" y="57.3">G</text>
<text x="92.1" y="62.4">INT</text>
<text x="98.3" y="62.4">CS</text>
</g>
</svg>
